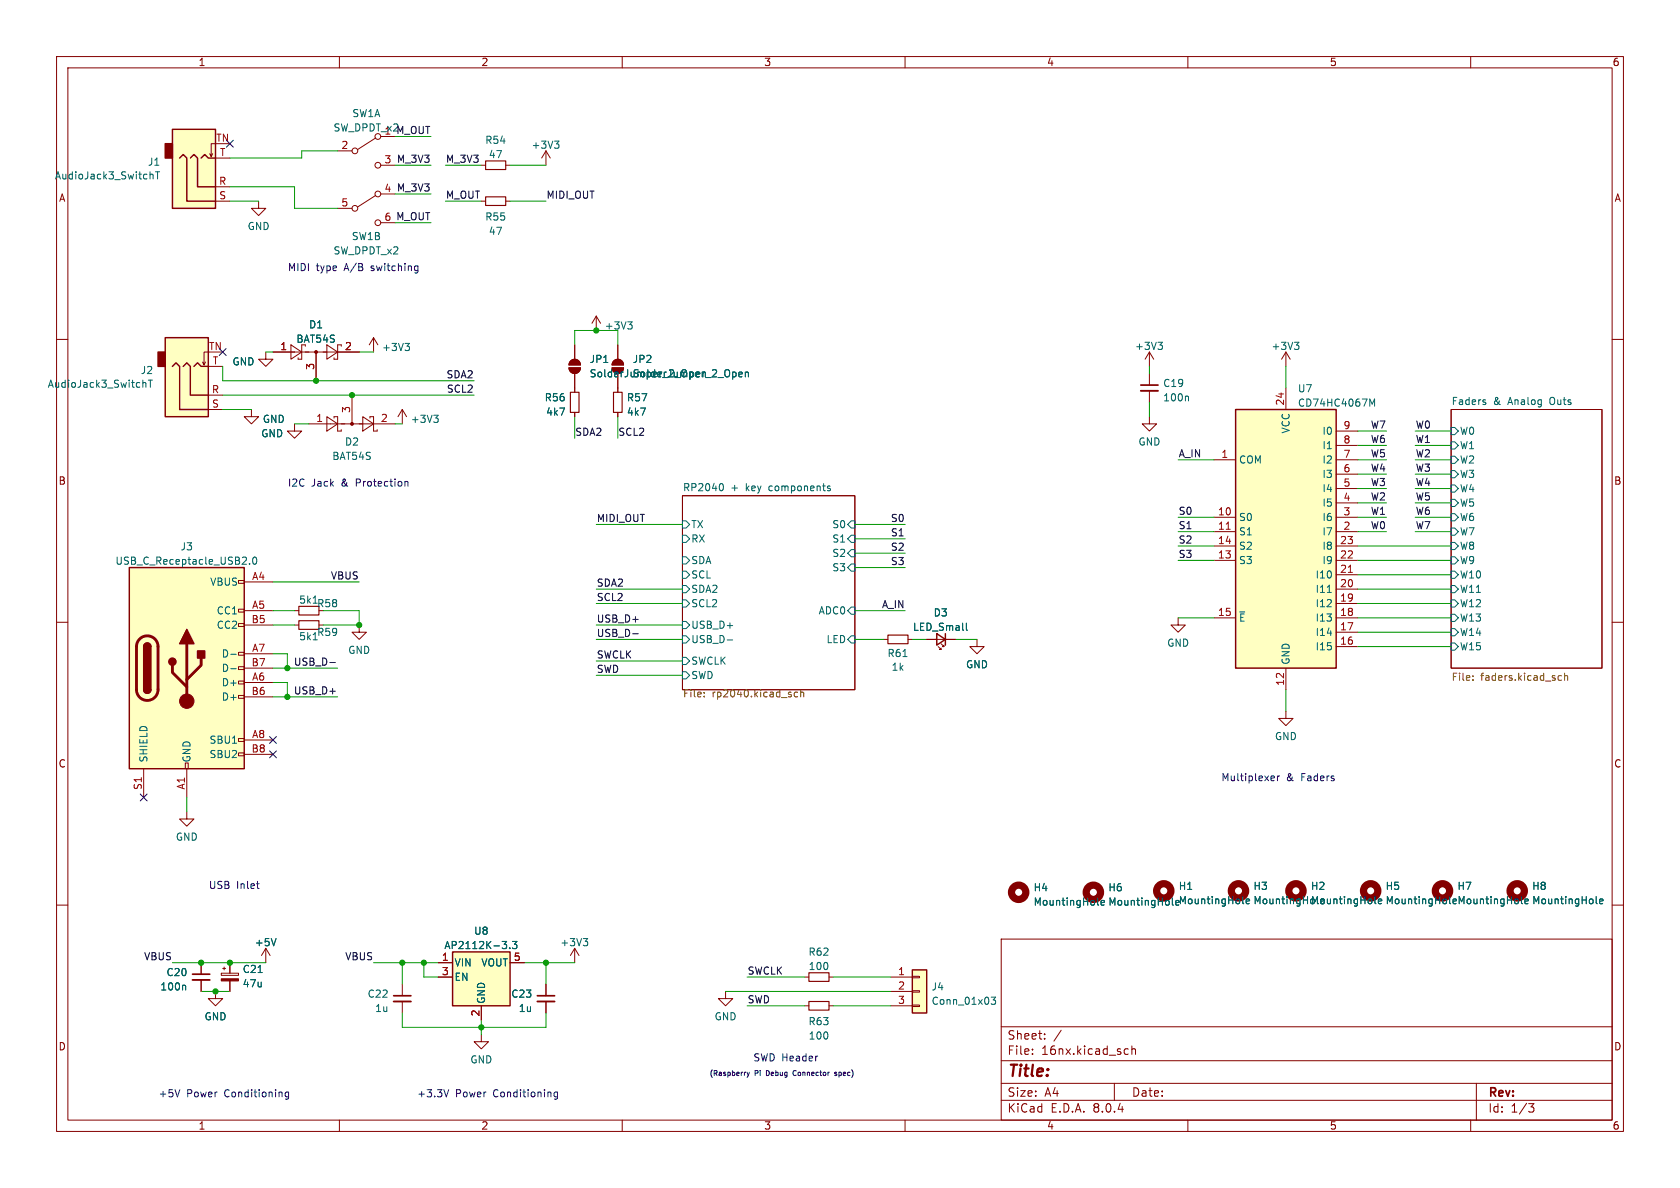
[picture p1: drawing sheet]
<svg xmlns="http://www.w3.org/2000/svg" width="297mm" height="210mm" viewBox="0 0 297 210" stroke-linecap="round" stroke-linejoin="round" font-family="sans-serif">
<g fill="none" stroke="#840000" stroke-width=".18">
<path d="M10 10h277v190h-277zM12 12h273v186h-273zM60 10v2M110 10v2M160 10v2M210 10v2M260 10v2M10 60h2M285 60h2M256.5 72.4h26.7v45.7h-26.7zM120.6 87.6h30.5v34.3h-30.5zM10 110h2"/>
<path d="M52.1 108h.7M285 110h2M10 160h2M285 160h2M101.6 167.6l-.8 1.3M101.6 167.6v2.6M101.6 167.6l.8 1.3M177 166h108v32h-108zM60 198v2M110 198v2M160 198v2M177 194.5h108"/>
<path d="M177 191.5h108M177 187.5h108M177 181.5h108M182.5 186.3v.1M182.5 185.5v.1M184.7 183.6v.1M184.7 182.8v.1M187.6 182.1l-1.3 2M197 191.5v3M199 185.4l.5 .1M199.5 186.3l-.5 .1M200.1 185.5l.2-.1 .4 .1v.9"/>
<path d="M200.1 184.9v1.5M210 198v2M260 198v2M261 191.5v6.5M270.2 195.1h1l-.5 .6 .4 .1 .1 .5-.3 .3h-.4"/>
</g>
<g fill="none" stroke="#006464" stroke-width=".18">
<path d="M256.5 75.6h.7l.6 .6-.6 .6h-.7zM256.5 78.1h.7l.6 .6-.6 .7h-.7zM262.5 71.1l.2 .2-.2 .2M262.5 70.7h.1M120.6 94.6h.7l.6 .7-.6 .6h-.7zM120.6 92.1h.7l.6 .6-.6 .6h-.7zM120.6 98.4h.7l.6 .7-.6 .6h-.7zM127.6 85.5a.79 .79 0 0 1 0 1.3M146.3 86.3l.5 .1v.2l-.2 .2-.3-.1M146.3 86h.5M150.5 92.1h.6v1.2h-.6l-.6-.6zM150.5 94.6h.6v1.3h-.6l-.6-.6z"/>
<path d="M150.5 97.2h.6v1.2h-.6l-.6-.6zM150.5 99.7h.6v1.3h-.6l-.6-.7zM256.5 93.3h.7l.6 .7-.6 .6h-.7zM256.5 90.8h.7l.6 .6-.6 .7h-.7zM256.5 83.2h.7l.6 .6-.6 .7h-.7zM256.5 80.6h.7l.6 .7-.6 .6h-.7zM256.5 85.7h.7l.6 .7-.6 .6h-.7zM256.5 88.3h.7l.6 .6-.6 .6h-.7zM256.5 95.9h.7l.6 .6-.6 .7h-.7zM256.5 98.4h.7l.6 .7-.6 .6h-.7zM55.4 106.6h.7M120.6 118.7h.7l.6 .7-.6 .6h-.7z"/>
<path d="M120.6 116.2h.7l.6 .6-.6 .7h-.7zM120.6 109.9h.7l.6 .6-.6 .6h-.7zM120.6 112.4h.7l.6 .6-.6 .7h-.7zM120.6 101h.7l.6 .6-.6 .6h-.7zM120.6 103.5h.7l.6 .6-.6 .7h-.7zM120.6 106h.7l.6 .7-.6 .6h-.7zM128.6 113.1h.9M150.5 107.3h.6v1.3h-.6l-.6-.6zM150.5 112.4h.6v1.3h-.6l-.6-.7zM256.5 111.1h.7l.6 .7-.6 .6h-.7zM256.5 113.7h.7l.6 .6-.6 .6h-.7zM256.5 103.5h.7l.6 .6-.6 .7h-.7z"/>
<path d="M256.5 101h.7l.6 .6-.6 .6h-.7zM256.5 108.6h.7l.6 .6-.6 .7h-.7zM256.5 106h.7l.6 .7-.6 .6h-.7zM103.1 165.9h.8l-.4 .5M103.7 166.4l.2 .2v.3l-.2 .3"/>
</g>
<path d="M260.4 119.5v.1M276.1 119.5l-.4-.1-.2 .1M276.6 119.5l.2-.1 .3 .1v.8M276.6 119v1.3M124.5 123.1v.1M124.5 122.4v.1M141 122.4l-.4-.1-.2 .3 .1 .5h.5M141.6 122.5l.1-.2 .3 .1 .1 .8M141.6 121.9v1.3M260.4 120.2v.1M275.5 120.2l.2 .1 .4-.1" fill="none" stroke="#725600" stroke-width=".18"/>
<path d="M52.8 107.2h3.6v1.5h-3.6z" fill="none" stroke="#840000" stroke-width=".2"/>
<path d="M22.9 100.3h20.3v35.6h-20.3z" fill="#ffffc2"/>
<g fill="none" stroke="#840000" stroke-width=".18">
<path d="M42.2 117.9h1v.5h-1zM42.2 115.3h1v.5h-1zM42.2 110.2h1v.5h-1zM42.2 107.7h1v.5h-1zM42.2 102.6h1v.5h-1zM43.2 102.9h5.1M43.2 108h5.1M43.2 115.6h5.1M43.2 110.5h5.1M43.2 118.1h5.1M25.4 135.9v5.1M32.8 134.9h.5v1h-.5z"/>
<path d="M33 135.9v5.1M42.2 133.1h1v.5h-1zM42.2 130.6h1v.5h-1zM42.2 122.9h1v.5h-1zM42.2 120.4h1v.5h-1zM43.2 120.7h5.1M43.2 130.8h5.1M43.2 123.2h5.1M43.2 133.4h5.1"/>
</g>
<path d="M22.9 100.3h20.3v35.6h-20.3zM25.4 114.3a.64 .64 0 0 1 .6-.6 .64 .64 0 0 1 .7 .6M25.4 121.9a.64 .64 0 0 0 .6 .7 .64 .64 0 0 0 .7-.7" fill="none" stroke="#840000" stroke-width=".25"/>
<path d="M24.7 113a1.9 1.9 0 0 1 2.1-.5 1.9 1.9 0 0 1 1.1 1.8v7.6a1.91 1.91 0 0 1-1.9 1.9 1.91 1.91 0 0 1-1.9-1.9v-7.7l.2-.7zM30.5 117.6v1.3l2.5 2.5M33 113.8v10.2M35.6 116.3v1.3l-2.6 2.5" fill="none" stroke="#840000" stroke-width=".51"/>
<g fill="#840000" stroke="#840000" stroke-width=".25">
<path d="M25.4 121.9h1.3a.64 .64 0 0 1-.7 .7 .64 .64 0 0 1-.6-.7z"/>
<path d="M25.4 114.3h1.3v7.6h-1.3z"/>
<path d="M25.6 113.9a.64 .64 0 0 1 .7-.2 .64 .64 0 0 1 .4 .6h-1.3z"/>
<path d="M33 111.3l1.3 2.5h-2.6z"/>
<path d="M34.9 115.1h1.3v1.2h-1.3z"/>
<circle cx="30.5" cy="117" r=".63"/>
</g>
<circle cx="33" cy="124" r="1.27" fill="#840000" stroke="#840000" stroke-width=".18"/>
<path d="M44.1 99.6v.1M44.8 98.6l.2-.1a.68 .68 0 0 1 .4 .6 .68 .68 0 0 1-.4 .6l-.2-.1-.1-.3zM40.8 115.7h1M40.8 118.2h1" fill="none" stroke="#006464" stroke-width=".18"/>
<path d="M80 168.3h10.2v9.5h-10.2z" fill="#ffffc2"/>
<path d="M165.6 112l1.5 1-1.5 1zM167.1 112v2M80 168.3h10.2v9.5h-10.2z" fill="none" stroke="#840000" stroke-width=".25"/>
<g fill="none" stroke="#840000" stroke-width=".18">
<path d="M163.8 113h5.1M165.9 114.3l.5 .5h-.3h.3v-.2M166.4 113.8l.5 .5h-.3h.3v-.3M172.7 113v1.3h1.3l-1.3 1.3-1.3-1.3h1.3M38.1 175.3v1.2h1.3l-1.3 1.3-1.3-1.3h1.3M71.1 174v2M71.1 177v2.1M77.5 170.2h2.5M77.5 172.7h2.5M85.1 177.8v2.5M90.2 170.2h2.5M96.5 174v2"/>
<path d="M96.5 177v2.1M128.3 175.3v1.2h1.2l-1.2 1.3-1.3-1.3h1.3M142.2 172.7h.8M142.2 177.8h.8M146.6 172.7h.7M146.6 177.8h.7M85.1 182.9v1.3h1.3l-1.3 1.2-1.3-1.2h1.3"/>
</g>
<path d="M170.8 110.2v1l.2 .2M88.8 166.4h.8l-.5 .5M89.5 167v.6M90.1 167.6v.1M90.6 166.4h.8l-.4 .5 .3 .1v.6l-.2 .1-.5-.1" fill="none" stroke="#006464" stroke-width=".18"/>
<path d="M69.6 177h3M95 177h3" fill="none" stroke="#840000" stroke-width=".33"/>
<path d="M69.6 176h3M95 176h3" fill="none" stroke="#840000" stroke-width=".3"/>
<path d="M143 172h3.6v1.5h-3.6zM143 177h3.6v1.6h-3.6z" fill="none" stroke="#840000" stroke-width=".2"/>
<path d="M161.3 171.5h2.5v7.6h-2.5z" fill="#ffffc2"/>
<g fill="none" stroke="#840000" stroke-width=".18">
<path d="M59.7 36.8h2.5M66.4 34.5l-3.2 2.1M67.3 39.4h2.5M85.1 35.6h.8M89.4 35.6h.8M66 59.7l-.7 1.3M66 59.7v2.5M66 59.7l.8 1.3M63.5 110.5v1.3h1.3l-1.3 1.2-1.3-1.2h1.3M156.2 113h.8M160.5 113h.8M208.3 109.2v1.3h1.2l-1.2 1.3-1.3-1.3h1.3"/>
<path d="M33 143.5v1.3h1.3l-1.3 1.3-1.3-1.3h1.3M35.6 170.2v2M35.6 173.2v2.1M39.1 172h3.1v.4h-3.1zM39.4 171.2h.5M39.6 170.9v.6M40.6 170.2v1.8M40.6 173.4v1.9M47 167.6l-.8 1.3M47 167.6v2.6M47 167.6l.8 1.3M157.5 172.7h3.8"/>
<path d="M157.5 175.3h3.8M157.5 177.8h3.8M161.3 177.7h1.3v.2h-1.3zM161.3 175.1h1.3v.3h-1.3zM161.3 172.6h1.3v.2h-1.3z"/>
<circle cx="62.7" cy="36.8" r=".51"/>
<circle cx="66.8" cy="39.4" r=".51"/>
<circle cx="66.8" cy="34.3" r=".51"/>
</g>
<path d="M161.3 171.5h2.5v7.6h-2.5z" fill="none" stroke="#840000" stroke-width=".25"/>
<g fill="none" stroke="#006464" stroke-width=".18">
<path d="M71.6 60.7h.8l-.4 .5M72.1 61.2l.3 .2v.3l-.3 .3M159.6 116.1h.8M194 159.8l.2 .2M194.7 159.6l.6-.1-.1-.3h-.4l-.1 .2v.6h.5M207.3 159.8l.1 .2M219.7 159.6l.2 .2M220.3 159.3l.6-.1-.1-.2-.3-.1-.2 .2 .1 .6h.4M243.1 159.6l.1 .2M243.7 159.3l.6-.1-.1-.2-.3-.1-.2 .2v.6h.5M256.3 159.6l.2 .2M257.3 158.9h-.2l-.2 .2v.6l.4 .1"/>
<path d="M257.5 159.2l-.6 .1M269 159.6l.2 .2M269.6 159.3l.6-.1-.1-.2-.3-.1-.2 .2v.6h.5M282.2 159.6l.2 .2M282.8 159.3l.6-.1-.1-.2-.3-.1-.2 .2v.6h.5M32.6 174.2l.2 .1v.7M45.6 171.9h.8M48.8 165.9l-.4 1.3M175.2 176.3h.8l-.4 .5 .4 .1v.5l-.2 .1-.6-.1"/>
</g>
<path d="M85.9 34.8h3.5v1.5h-3.5zM157 112.3h3.5v1.5h-3.5z" fill="none" stroke="#840000" stroke-width=".2"/>
<g fill="none" stroke="#840000" stroke-width="1.3">
<circle cx="180.1" cy="157.7" r="1.27"/>
<circle cx="193.3" cy="157.7" r="1.27"/>
<circle cx="205.7" cy="157.5" r="1.27"/>
<circle cx="218.9" cy="157.5" r="1.27"/>
<circle cx="229.1" cy="157.5" r="1.27"/>
<circle cx="242.3" cy="157.5" r="1.27"/>
<circle cx="255" cy="157.5" r="1.27"/>
<circle cx="268.2" cy="157.5" r="1.27"/>
</g>
<path d="M34 173.2h3.1" fill="none" stroke="#840000" stroke-width=".33"/>
<path d="M34 172.2h3.1" fill="none" stroke="#840000" stroke-width=".3"/>
<path d="M39.1 173h3.1v.4h-3.1z" fill="#840000" stroke="#840000" stroke-width=".18"/>
<path d="M218.4 72.4h17.8v45.7h-17.8z" fill="#ffffc2"/>
<path d="M218.4 72.4h17.8v45.7h-17.8z" fill="none" stroke="#840000" stroke-width=".25"/>
<g fill="none" stroke="#840000" stroke-width=".18">
<path d="M105.4 55.9l-.8 1.3M105.4 55.9v2.5M105.4 55.9l.8 1.3M44.4 72.4v1.3h1.3l-1.3 1.2-1.2-1.2h1.2M52.1 74.9v1.3h1.2l-1.2 1.3-1.3-1.3h1.3M54.6 74.9h15.2M57.8 73.7l1.9 1.2-1.9 1.3zM59.1 73.9v-.2h.6v2.5h.6v-.3M62.2 69.9v5M64.1 73.7l1.9 1.2-1.9 1.3zM65.4 73.9v-.2h.6v2.5h.7v-.3M71.1 72.4l-.7 1.3"/>
<path d="M71.1 72.4v2.5M71.1 72.4l.8 1.3M100.6 65h2a1.02 1.02 0 0 1-1 1 1.02 1.02 0 0 1-1-1zM100.9 63.8a1.02 1.02 0 0 1 1.1-.2 1.02 1.02 0 0 1 .6 .9h-2zM101.6 61v2.5M101.6 66v3.3M101.6 72.9v.8M108.2 65h2a1.02 1.02 0 0 1-1 1 1.02 1.02 0 0 1-1-1zM108.5 63.8a1.02 1.02 0 0 1 1.1-.2 1.02 1.02 0 0 1 .6 .9h-2zM109.2 61v2.5M109.2 66v3.3M109.2 72.9v.8"/>
<path d="M203.2 73.7v1.2h1.3l-1.3 1.3-1.3-1.3h1.3M203.2 62.2v2.6M203.2 66v2.1M203.2 69.1v2M203.2 62.2l-.8 1.3M203.2 62.2l.8 1.3M227.3 62.2v2.6M227.3 68.6v3.8M227.3 62.2l-.7 1.3M227.3 62.2l.8 1.3M236.2 78.7h3.8M236.2 76.2h3.8"/>
<path d="M214.6 81.3h3.8M214.6 91.4h3.8M214.6 94h3.8M214.6 99.1h3.8M214.6 96.5h3.8M236.2 81.3h3.8M236.2 91.4h3.8M236.2 94h3.8M236.2 99.1h3.8M236.2 96.5h3.8M236.2 88.9h3.8M236.2 86.4h3.8"/>
<path d="M236.2 83.8h3.8M52.1 110.5h.7M56.4 110.5h.7M214.6 109.2h3.8M227.3 118.1v3.8M236.2 109.2h3.8M236.2 114.3h3.8M236.2 111.8h3.8M236.2 106.7h3.8M236.2 104.1h3.8M236.2 101.6h3.8M227.3 125.7v1.3h1.3l-1.3 1.3-1.2-1.3h1.2"/>
</g>
<path d="M216.8 93.6h.7M238.4 101.2h.7" fill="none" stroke="#a90000" stroke-width=".18"/>
<g fill="none" stroke="#006464" stroke-width=".18">
<path d="M111 56.9h.8l-.5 .5M111.5 57.4l.3 .2v.3l-.3 .3M76.7 73.4h.8l-.5 .5M77.2 73.9l.3 .2v.3l-.3 .3M105.2 65.4l-.5-.1-.1 .2v.3l.5 .3 .1 .3-.2 .2h-.5M105.8 65.8h.3l.3 .2v.4l-.3 .2h-.3l-.1-.2zM106.9 65.3v1.1l.2 .2M108.1 65.8h-.3l-.3 .2 .1 .6h.5M108.1 65.3v1.3M108.7 66.2l.6-.1-.1-.3h-.4l-.1 .2v.6h.5M109.8 65.8v.8M110.2 65.8l-.4 .2"/>
<path d="M111 65.3v1a.41 .41 0 0 1-.5 .3M130.6 66.2l.6-.1v-.3h-.4l-.2 .2 .1 .6h.5M131.8 65.9l.1-.1h.4v.8M131.8 65.8v.8M204.7 60.5h.8l-.4 .5M205.3 61l.2 .2v.3l-.2 .3M209.9 70l.2 .2v.7M228.8 60.5h.8l-.4 .5M229.4 61l.2 .2v.3l-.2 .3M242.2 70.5l.4 .9 .4-.9v1.3M55.4 113.1h.7M219.2 108.2h.9"/>
<path d="M234.6 104.7h.8"/>
</g>
<path d="M100.8 69.3h1.6v3.6h-1.6zM108.5 69.3h1.5v3.6h-1.5zM52.8 109.7h3.6v1.6h-3.6z" fill="none" stroke="#840000" stroke-width=".2"/>
<path d="M201.7 69.1h3" fill="none" stroke="#840000" stroke-width=".33"/>
<path d="M201.7 68.1h3" fill="none" stroke="#840000" stroke-width=".3"/>
<g fill="#840000" stroke="#840000" stroke-width=".18">
<path d="M108.2 65h2a1.02 1.02 0 0 1-1 1 1.02 1.02 0 0 1-1-1z"/>
<path d="M108.5 63.8a1.02 1.02 0 0 1 1.1-.2 1.02 1.02 0 0 1 .6 .9h-2z"/>
<path d="M100.6 65h2a1.02 1.02 0 0 1-1 1 1.02 1.02 0 0 1-1-1z"/>
<path d="M100.9 63.8a1.02 1.02 0 0 1 1.1-.2 1.02 1.02 0 0 1 .6 .9h-2z"/>
<circle cx="62.2" cy="74.9" r=".25"/>
</g>
<path d="M29.2 59.7h7.6v14h-7.6z" fill="#ffffc2"/>
<path d="M27.9 62.2h1.3v2.6h-1.3z" fill="#840000" stroke="#840000" stroke-width=".25"/>
<path d="M36.3 64l-.2 .5M36.8 62.2h-.7v2.3l-.3-.5M36.8 69.9h2.6M36.8 72.4h2.6M36.8 64.8h2.6" fill="none" stroke="#840000" stroke-width=".18"/>
<path d="M29.2 59.7h7.6v14h-7.6zM30.5 64.8l.6-.7 .6 .7v7.6h5.1M32.4 64.8l.6-.7 .7 .7v5.1h3.1M34.3 64.8l.6-.7 .7 .7h1.2" fill="none" stroke="#840000" stroke-width=".25"/>
<path d="M25.3 67.7h.4l.1 .8M26.2 67.2h.7M26.6 67.2v1.3" fill="none" stroke="#006464" stroke-width=".18"/>
<path d="M30.5 22.9h7.6v13.9h-7.6z" fill="#ffffc2"/>
<path d="M29.2 25.4h1.3v2.5h-1.3z" fill="#840000" stroke="#840000" stroke-width=".25"/>
<g fill="none" stroke="#840000" stroke-width=".18">
<path d="M37.6 27.2l-.3 .5M38.1 25.4h-.8v2.3l-.2-.5M38.1 33h2.5M38.1 35.6h2.5M38.1 27.9h2.5M45.7 35.6v1.2h1.3l-1.3 1.3-1.3-1.3h1.3M59.7 26.7h2.5M66.4 24.4l-3.2 2M67.3 29.2h2.5M85.1 29.2h.8M89.4 29.2h.8M96.5 26.7l-.7 1.2"/>
<path d="M96.5 26.7v2.5M96.5 26.7l.8 1.2M47 62.2v1.3h1.3l-1.3 1.3-1.3-1.3h1.3M48.3 62.2h15.2M51.4 61l1.9 1.2-1.9 1.3zM53.3 61v2.5h-.6v-.3M55.9 62.2v5.1M57.8 61l1.9 1.2-1.9 1.3zM60.3 61h-.6v2.5h-.6v-.3M101.6 61v2.5M101.6 66v3.3M101.6 72.9v.8"/>
<path d="M109.2 61v2.5M109.2 66v3.3M109.2 72.9v.8M163.8 113h1.8M167.1 113h1.8M35.6 170.2v2M35.6 173.2v2.1M40.6 170.2v1.8M40.6 173.4v1.9M77.5 170.2h2.5M77.5 172.7h2.5M85.1 177.8v2.5"/>
<path d="M90.2 170.2h2.5M96.5 174v2M96.5 177v2.1"/>
<circle cx="62.7" cy="26.7" r=".51"/>
<circle cx="66.8" cy="29.2" r=".51"/>
<circle cx="66.8" cy="24.1" r=".51"/>
</g>
<path d="M30.5 22.9h7.6v13.9h-7.6zM31.7 27.9l.7-.6 .6 .6v7.7h5.1M33.7 27.9l.6-.6 .6 .6v5.1h3.2M35.6 27.9l.6-.6 .6 .6h1.3" fill="none" stroke="#840000" stroke-width=".25"/>
<g fill="none" stroke="#006464" stroke-width=".18">
<path d="M26.6 30.9h.4l.1 .7M27.5 30.4h.7M27.9 30.4v1.2M98 24.9h.8l-.4 .5M98.6 25.4l.2 .3v.3l-.2 .2M105.2 65.4l-.5-.1-.1 .2v.3l.5 .3 .1 .3-.2 .2h-.5M105.8 65.8h.3l.3 .2v.4l-.3 .2h-.3l-.1-.2zM106.9 65.3v1.1l.2 .2M108.1 65.8h-.3l-.3 .2 .1 .6h.5M108.1 65.3v1.3M108.7 66.2l.6-.1-.1-.3h-.4l-.1 .2v.6h.5M109.8 65.8v.8"/>
<path d="M110.2 65.8l-.4 .2M111 65.3v1a.41 .41 0 0 1-.5 .3M130.6 66.2l.6-.1v-.3h-.4l-.2 .2 .1 .6h.5M131.8 65.9l.1-.1h.4v.8M131.8 65.8v.8M170.8 110.2v1l.2 .2M194 159.8l.2 .2M194.7 159.6l.6-.1-.1-.3h-.4l-.1 .2v.6h.5M207.3 159.8l.1 .2M219.7 159.6l.2 .2M220.3 159.3l.6-.1-.1-.2-.3-.1-.2 .2 .1 .6h.4M243.1 159.6l.1 .2"/>
<path d="M243.7 159.3l.6-.1-.1-.2-.3-.1-.2 .2v.6h.5M256.3 159.6l.2 .2M257.3 158.9h-.2l-.2 .2v.6l.4 .1M257.5 159.2l-.6 .1M269 159.6l.2 .2M269.6 159.3l.6-.1-.1-.2-.3-.1-.2 .2v.6h.5M282.2 159.6l.2 .2M282.8 159.3l.6-.1-.1-.2-.3-.1-.2 .2v.6h.5M32.6 174.2l.2 .1v.7M45.6 171.9h.8M48.8 165.9l-.4 1.3M88.8 166.4h.8l-.5 .5"/>
<path d="M89.5 167v.6M90.1 167.6v.1M90.6 166.4h.8l-.4 .5 .3 .1v.6l-.2 .1-.5-.1"/>
</g>
<path d="M85.9 28.4h3.5v1.6h-3.5z" fill="none" stroke="#840000" stroke-width=".2"/>
<circle cx="55.9" cy="62.2" r=".25" fill="#840000" stroke="#840000" stroke-width=".18"/>
<path d="M58.3 117.1h1M111.9 112h.9" fill="none" stroke="#0f0f0f" stroke-width=".18"/>
<g fill="none" stroke="#0000c2" stroke-width=".18">
<path d="M73.5 47l.4 .1M73.9 47v1l-.3 .3M73.9 47.8h-.4M71.6 85.2h.5v.7M224.9 137.2h.3l.1 .3-.6 .1M225.2 138h-.3M225.8 137.2v.8M226.2 137.2l-.4 .2M45.3 156.2h.5M45.7 157.1h.1M31.8 192.6l-.4 1.3M51 193v1.1l-.2 .2h-.3"/>
<path d="M51 193.1l-.3-.1-.3 .3 .1 .5h.5M79.3 192.6l-.4 1.3M98.6 193v1.1l-.3 .2h-.3M98.6 193.1l-.4-.1-.2 .3 .1 .5h.5M131.8 189.5h.1M132.1 189.5l.2 .6M132.3 190.1l-.2 .3M132.5 189.5l-.2 .6M140.4 189.3l-.2 .3 .2 .5M147.9 189.6l-.2-.1-.1 .2 .3 .3M147.9 190l-.1 .1h-.2"/>
</g>
<g fill="none" stroke="#009600" stroke-width=".18">
<path d="M40.6 35.6h5.1M40.6 33h11.5v3.8h7.6M59.7 26.7h-6.4v1.2h-12.7M69.8 34.3h6.4M69.8 29.2h6.4M69.8 24.1h6.4M69.8 39.4h6.4M78.7 35.6h6.4M78.7 29.2h6.4M90.2 35.6h6.3M90.2 29.2h6.3M39.4 64.8v2.5h44.4"/>
<path d="M39.4 69.9h44.4M39.4 72.4h5M47 62.2h1.3M52.1 74.9h2.5M63.5 62.2h2.5M69.8 74.9h1.3M101.6 61v-2.6h7.6v2.6M101.6 73.7v3.8M109.2 73.7v3.8M203.2 64.8v1.2M203.2 71.1v2.6M227.3 64.8v3.8"/>
<path d="M240 76.2h5.1M240 78.7h5.1M250.2 76.2h6.3M250.2 78.7h6.3M105.4 92.7h15.2M151.1 92.7h8.9M151.1 95.3h8.9M151.1 97.8h8.9M208.3 94h6.3M208.3 81.3h6.3M208.3 91.4h6.3M208.3 96.5h6.3"/>
<path d="M208.3 99.1h6.3M240 86.4h5.1M240 94h5.1M240 81.3h5.1M240 91.4h5.1M240 88.9h5.1M240 96.5h16.5M240 99.1h16.5M240 83.8h5.1M250.2 86.4h6.3M250.2 94h6.3M250.2 81.3h6.3"/>
<path d="M250.2 91.4h6.3M250.2 88.9h6.3M250.2 83.8h6.3M48.3 115.6h2.5v2.5M48.3 118.1h11.4M48.3 108h3.8M48.3 110.5h3.8M48.3 102.9h15.2M57.1 108h6.4v2.5h-6.4M105.4 106.7h15.2M105.4 104.1h15.2M105.4 119.4h15.2"/>
<path d="M105.4 113h15.2M105.4 110.5h15.2M105.4 116.8h15.2M151.1 100.3h8.9M151.1 113h5.1M151.1 108h8.9M161.3 113h2.5M168.9 113h3.8M208.3 109.2h6.3M240 106.7h16.5M240 104.1h16.5M240 101.6h16.5"/>
<path d="M240 114.3h16.5M240 111.8h16.5M240 109.2h16.5M48.3 120.7h2.5v2.5M48.3 123.2h11.4M227.3 121.9v3.8M33 141v2.5M30.5 170.2h16.5M35.6 175.3h5M66 170.2h11.5M71.1 179.1v2.5h25.4v-2.5M71.1 170.2v3.8"/>
<path d="M74.9 170.2v2.5h2.6M92.7 170.2h8.9M96.5 170.2v3.8M128.3 175.3h29.2M132.1 177.8h10.1M132.1 172.7h10.1M147.3 177.8h10.2M147.3 172.7h10.2M85.1 180.3v2.6"/>
</g>
<path d="M40 24.8l1.2 1.2M41.2 24.8l-1.2 1.2M38.8 61.6l1.2 1.2M40 61.6l-1.2 1.2M47.7 132.7l1.2 1.3M47.7 130.2l1.2 1.2M48.9 132.7l-1.2 1.3M48.9 130.2l-1.2 1.2M24.8 140.4l1.2 1.2M26 140.4l-1.2 1.2" fill="none" stroke="#000084" stroke-width=".18"/>
<g fill="#009600" stroke="#009600" stroke-width=".18">
<circle cx="50.8" cy="123.2" r=".46"/>
<circle cx="38.1" cy="175.3" r=".46"/>
<circle cx="50.8" cy="118.1" r=".46"/>
<circle cx="35.6" cy="170.2" r=".46"/>
<circle cx="40.6" cy="170.2" r=".46"/>
<circle cx="105.4" cy="58.4" r=".46"/>
<circle cx="55.9" cy="67.3" r=".46"/>
<circle cx="62.2" cy="69.9" r=".46"/>
<circle cx="85.1" cy="181.6" r=".46"/>
<circle cx="71.1" cy="170.2" r=".46"/>
<circle cx="74.9" cy="170.2" r=".46"/>
<circle cx="96.5" cy="170.2" r=".46"/>
<circle cx="63.5" cy="110.5" r=".46"/>
</g>
<text font-size="2.8" fill="#840000" x="178" y="190.9">Title:</text>
<g font-size="2.1" fill="#840000">
<text x="178" y="184">Sheet:</text>
<text x="178" y="186.7">File:</text>
<text x="184.1" y="186.7">16nx.kicad_sch</text>
<text x="178" y="196.9">KiCad</text>
<text x="178" y="194.1">Size:</text>
<text x="184.7" y="194.1">A4</text>
<text x="185.7" y="196.9">E.D.A.</text>
<text x="193.3" y="196.9">8.0.4</text>
<text x="200" y="194.1">Date:</text>
<text x="263" y="194.3">Rev:</text>
<text x="263" y="196.9">Id:</text>
<text x="267.1" y="196.9">1/3</text>
</g>
<g font-size="1.8" fill="#840000">
<text x="35" y="11.9">1</text>
<text x="85" y="11.9">2</text>
<text x="135" y="11.9">3</text>
<text x="185" y="11.9">4</text>
<text x="235" y="11.9">5</text>
<text x="285" y="11.9">6</text>
<text x="10.3" y="35.9">A</text>
<text x="285.3" y="35.9">A</text>
<text x="10.3" y="85.9">B</text>
<text x="285.3" y="85.9">B</text>
<text x="10.3" y="135.9">C</text>
<text x="285.3" y="135.9">C</text>
<text x="10.3" y="185.9">D</text>
<text x="285.3" y="185.9">D</text>
<text x="35" y="199.9">1</text>
<text x="85" y="199.9">2</text>
<text x="135" y="199.9">3</text>
<text x="185" y="199.9">4</text>
<text x="235" y="199.9">5</text>
<text x="285" y="199.9">6</text>
</g>
<g font-size="1.8" fill="#0f0f0f">
<text x="58.9" y="23.4">SW_DPDT_x2M_OUT</text>
<text x="67.9" y="29">3 M_3V3</text>
<text x="78.7" y="28.9">M_3V3</text>
<text x="67.9" y="34">4 M_3V3</text>
<text x="78.7" y="35.2">M_OUT</text>
<text x="96.5" y="35.2">MIDI_OUT</text>
<text x="67.9" y="39.1">6 M_OUT</text>
<text x="78.8" y="67">SDA2</text>
<text x="78.9" y="69.5">SCL2</text>
<text x="101.6" y="77.1">SDA2</text>
<text x="109.2" y="77.1">SCL2</text>
<text x="242.2" y="75.9">W7</text>
<text x="250.2" y="75.9">W0</text>
<text x="208.3" y="80.9">A_IN</text>
<text x="242.2" y="78.4">W6</text>
<text x="242.2" y="83.5">W4</text>
<text x="242.2" y="80.9">W5</text>
<text x="250.2" y="83.5">W3</text>
<text x="250.2" y="78.4">W1</text>
<text x="250.2" y="80.9">W2</text>
<text x="242.2" y="88.6">W2</text>
<text x="242.2" y="86">W3</text>
<text x="250.2" y="86">W4</text>
<text x="250.2" y="88.6">W5</text>
<text x="105.4" y="92.4">MIDI_OUT</text>
<text x="157.4" y="94.9">S1</text>
<text x="157.4" y="92.4">S0</text>
<text x="208.3" y="91.1">S0</text>
<text x="208.3" y="93.6">S1</text>
<text x="242.2" y="93.6">W0</text>
<text x="242.2" y="91.1">W1</text>
<text x="250.2" y="91.1">W6</text>
<text x="250.2" y="93.6">W7</text>
<text x="157.4" y="97.4">S2</text>
<text x="157.4" y="100">S3</text>
<text x="208.3" y="98.7">S3</text>
<text x="208.3" y="96.2">S2</text>
<text x="58.4" y="102.5">VBUS</text>
<text x="105.4" y="106.3">SCL2</text>
<text x="105.4" y="103.8">SDA2</text>
<text x="155.8" y="107.6">A_IN</text>
<text x="105.4" y="110.1">USB_D+</text>
<text x="105.4" y="112.7">USB_D-</text>
<text x="51.9" y="117.8">USB_D-</text>
<text x="105.4" y="116.5">SWCLK</text>
<text x="105.4" y="119">SWD</text>
<text x="51.9" y="122.8">USB_D+</text>
<text x="25.4" y="169.8">VBUS</text>
<text x="60.9" y="169.8">VBUS</text>
<text x="132.1" y="172.4">SWCLK</text>
<text x="132.1" y="177.5">SWD</text>
</g>
<g font-size="1.8" fill="#006464">
<text x="62.2" y="20.9">SW1A</text>
<text x="26.1" y="29.5">J1</text>
<text x="85.7" y="25.6">R54</text>
<text x="86.3" y="28.2">47</text>
<text x="93.9" y="26.5">+3V3</text>
<text x="9.6" y="31.9">AudioJack3_SwitchT</text>
<text x="43.7" y="40.9">GND</text>
<text x="85.7" y="39.2">R55</text>
<text x="86.3" y="41.7">47</text>
<text x="58.9" y="45.2">SW_DPDT_x2</text>
<text x="62.1" y="42.6">SW1B</text>
<text x="54.5" y="58.3">D1</text>
<text x="106.8" y="58.4">+3V3</text>
<text x="41" y="64.8">GND</text>
<text x="52.3" y="60.8">BAT54S</text>
<text x="67.4" y="62.3">+3V3</text>
<text x="104.1" y="64.4">JP1</text>
<text x="111.8" y="64.4">JP2</text>
<text x="200.6" y="62.1">+3V3</text>
<text x="224.7" y="62.1">+3V3</text>
<text x="8.3" y="68.8">AudioJack3_SwitchT</text>
<text x="24.8" y="66.3">J2</text>
<text x="96.2" y="71.1">R56</text>
<text x="110.7" y="71.1">R57</text>
<text x="111.8" y="66.9">SolderJumper_2_Open</text>
<text x="205.5" y="71.2">100n</text>
<text x="205.5" y="68.6">C19</text>
<text x="229.4" y="69.6">U7</text>
<text x="256.5" y="71.7">Faders</text>
<text x="264" y="71.7">&amp;</text>
<text x="266.7" y="71.7">Analog</text>
<text x="274.3" y="71.7">Outs</text>
<text x="46.1" y="77.5">GND</text>
<text x="46.4" y="75">GND</text>
<text x="72.5" y="75">+3V3</text>
<text x="96.4" y="73.7">4k7</text>
<text x="110.7" y="73.7">4k7</text>
<text x="228.2" y="76.7" transform="rotate(-90 228.2 76.7)">VCC</text>
<text x="229.4" y="72.1">CD74HC4067M</text>
<text x="233.7" y="77.1">I0</text>
<text x="258" y="77.1">W0</text>
<text x="58.7" y="81.5">BAT54S</text>
<text x="60.9" y="79">D2</text>
<text x="201.2" y="79">GND</text>
<text x="218.9" y="82.1">COM</text>
<text x="233.7" y="82.1">I2</text>
<text x="233.7" y="79.6">I1</text>
<text x="258" y="82.1">W2</text>
<text x="258" y="79.6">W1</text>
<text x="120.6" y="86.9">RP2040</text>
<text x="129.2" y="86.9">+</text>
<text x="131.9" y="86.9">key</text>
<text x="136.2" y="86.9">components</text>
<text x="233.7" y="89.8">I5</text>
<text x="233.7" y="87.2">I4</text>
<text x="233.7" y="84.7">I3</text>
<text x="258" y="84.7">W3</text>
<text x="258" y="87.2">W4</text>
<text x="258" y="89.8">W5</text>
<text x="122.1" y="93.6">TX</text>
<text x="147" y="93.6">S0</text>
<text x="218.9" y="92.3">S0</text>
<text x="218.9" y="94.8">S1</text>
<text x="233.7" y="94.8">I7</text>
<text x="233.7" y="92.3">I6</text>
<text x="258" y="94.8">W7</text>
<text x="258" y="92.3">W6</text>
<text x="20.3" y="100">USB_C_Receptacle_USB2.0</text>
<text x="31.8" y="97.5">J3</text>
<text x="122.1" y="96.1">RX</text>
<text x="122.1" y="99.9">SDA</text>
<text x="147" y="96.1">S1</text>
<text x="147" y="98.7">S2</text>
<text x="147" y="101.2">S3</text>
<text x="218.9" y="99.9">S3</text>
<text x="218.9" y="97.4">S2</text>
<text x="233.7" y="99.9">I9</text>
<text x="233.7" y="97.4">I8</text>
<text x="258" y="97.4">W8</text>
<text x="258" y="99.9">W9</text>
<text x="37.1" y="103.7">VBUS</text>
<text x="52.8" y="106.9">5k1</text>
<text x="56" y="107.5">R58</text>
<text x="122.1" y="102.5">SCL</text>
<text x="122.1" y="105">SDA2</text>
<text x="122.1" y="107.5">SCL2</text>
<text x="232.5" y="107.5">I12</text>
<text x="232.5" y="105">I11</text>
<text x="232.5" y="102.5">I10</text>
<text x="258" y="105">W11</text>
<text x="258" y="102.5">W10</text>
<text x="258" y="107.5">W12</text>
<text x="38.2" y="108.8">CC1</text>
<text x="38.2" y="111.4">CC2</text>
<text x="52.8" y="113.4">5k1</text>
<text x="56" y="112.6">R59</text>
<text x="122.1" y="111.4">USB_D+</text>
<text x="122.1" y="113.9">USB_D-</text>
<text x="144.6" y="108.8">ADC0</text>
<text x="146" y="113.9">LED</text>
<text x="161.3" y="111.7">LED_Small</text>
<text x="165" y="109.2">D3</text>
<text x="218.9" y="110.1">~{E}</text>
<text x="232.5" y="112.6">I14</text>
<text x="232.5" y="110.1">I13</text>
<text x="258" y="112.6">W14</text>
<text x="258" y="110.1">W13</text>
<text x="39.1" y="116.4">D-</text>
<text x="39.1" y="119">D-</text>
<text x="61.5" y="115.8">GND</text>
<text x="122.1" y="117.7">SWCLK</text>
<text x="156.8" y="116.4">R61</text>
<text x="157.5" y="118.8">1k</text>
<text x="170.7" y="118.3">GND</text>
<text x="206.2" y="114.5">GND</text>
<text x="228.2" y="117.6" transform="rotate(-90 228.2 117.6)">GND</text>
<text x="232.5" y="115.2">I15</text>
<text x="258" y="115.2">W15</text>
<text x="39.1" y="121.5">D+</text>
<text x="39.1" y="124.1">D+</text>
<text x="122.1" y="120.2">SWD</text>
<text x="36.9" y="131.7">SBU1</text>
<text x="225.3" y="131">GND</text>
<text x="26.3" y="134.9" transform="rotate(-90 26.3 134.9)">SHIELD</text>
<text x="33.9" y="134.9" transform="rotate(-90 33.9 134.9)">GND</text>
<text x="36.9" y="134.2">SBU2</text>
<text x="31" y="148.8">GND</text>
<text x="182.6" y="157.8">H4</text>
<text x="182.6" y="160.3">MountingHole</text>
<text x="195.8" y="157.8">H6</text>
<text x="195.8" y="160.3">MountingHole</text>
<text x="208.3" y="157.5">H1</text>
<text x="208.3" y="160">MountingHole</text>
<text x="221.5" y="157.5">H3</text>
<text x="221.5" y="160">MountingHoleMountingHole</text>
<text x="231.7" y="157.5">H2</text>
<text x="244.9" y="157.5">H5</text>
<text x="244.9" y="160">MountingHole</text>
<text x="257.6" y="157.5">H7</text>
<text x="257.6" y="160">MountingHole</text>
<text x="270.8" y="157.5">H8</text>
<text x="270.8" y="160">MountingHole</text>
<text x="45" y="167.5">+5V</text>
<text x="78.5" y="168">AP2112K-3.3</text>
<text x="83.7" y="165.4">U8</text>
<text x="99" y="167.5">+3V3</text>
<text x="29.3" y="172.8">C20</text>
<text x="42.8" y="172.2">C21</text>
<text x="80.3" y="171">VIN</text>
<text x="80.3" y="173.6">EN</text>
<text x="85" y="171">VOUT</text>
<text x="142.8" y="169.1">R62</text>
<text x="142.9" y="171.7">100</text>
<text x="28.2" y="175.3">100n</text>
<text x="42.8" y="174.7">47u</text>
<text x="64.9" y="176.6">C22</text>
<text x="66.2" y="179.1">1u</text>
<text x="86" y="177.5" transform="rotate(-90 86 177.5)">GND</text>
<text x="90.3" y="176.6">C23</text>
<text x="91.6" y="179.1">1u</text>
<text x="164.6" y="175.3">J4</text>
<text x="164.6" y="177.8">Conn_01x03</text>
<text x="36.1" y="180.6">GND</text>
<text x="126.2" y="180.6">GND</text>
<text x="142.8" y="181.4">R63</text>
<text x="142.9" y="184">100</text>
<text x="83.1" y="188.2">GND</text>
</g>
<g font-size="1.8" fill="#a90000">
<text x="67.9" y="23.9">1</text>
<text x="38.1" y="25.1">TN</text>
<text x="38.8" y="27.7">T</text>
<text x="60.3" y="26.4">2</text>
<text x="38.6" y="32.8">R</text>
<text x="38.7" y="35.3">S</text>
<text x="60.3" y="36.6">5</text>
<text x="36.8" y="62">TN</text>
<text x="37.5" y="64.5">T</text>
<text x="49.5" y="62">1</text>
<text x="55.6" y="65.5" transform="rotate(-90 55.6 65.5)">3</text>
<text x="60.9" y="62">2</text>
<text x="37.4" y="69.6">R</text>
<text x="227.1" y="71.8" transform="rotate(-90 227.1 71.8)">24</text>
<text x="37.4" y="72.1">S</text>
<text x="55.8" y="74.7">1</text>
<text x="62" y="73.1" transform="rotate(-90 62 73.1)">3</text>
<text x="67.2" y="74.7">2</text>
<text x="237.4" y="75.9">9</text>
<text x="215.8" y="81">1</text>
<text x="237.4" y="83.6">6</text>
<text x="237.4" y="81">7</text>
<text x="237.4" y="78.5">8</text>
<text x="237.4" y="88.6">4</text>
<text x="237.4" y="86.1">5</text>
<text x="215.2" y="91.2">10</text>
<text x="215.2" y="93.7">11</text>
<text x="237.4" y="93.7">2</text>
<text x="237.4" y="91.2">3</text>
<text x="215.2" y="98.8">13</text>
<text x="215.2" y="96.3">14</text>
<text x="236.8" y="101.3">21</text>
<text x="236.8" y="98.8">22</text>
<text x="236.8" y="96.3">23</text>
<text x="44.5" y="102.6">A4</text>
<text x="44.5" y="107.7">A5</text>
<text x="236.8" y="106.4">19</text>
<text x="236.8" y="103.9">20</text>
<text x="44.4" y="110.2">B5</text>
<text x="215.2" y="109">15</text>
<text x="236.8" y="111.5">17</text>
<text x="236.8" y="109">18</text>
<text x="44.4" y="117.9">B7</text>
<text x="44.5" y="115.3">A7</text>
<text x="236.8" y="114">16</text>
<text x="44.4" y="122.9">B6</text>
<text x="44.5" y="120.4">A6</text>
<text x="227.1" y="121.3" transform="rotate(-90 227.1 121.3)">12</text>
<text x="44.5" y="130.6">A8</text>
<text x="44.4" y="133.1">B8</text>
<text x="25.1" y="139.7" transform="rotate(-90 25.1 139.7)">S1</text>
<text x="32.8" y="139.7" transform="rotate(-90 32.8 139.7)">A1</text>
<text x="78" y="169.9">1</text>
<text x="78" y="172.5">3</text>
<text x="90.7" y="169.9">5</text>
<text x="158.7" y="172.5">1</text>
<text x="84.8" y="179.8" transform="rotate(-90 84.8 179.8)">2</text>
<text x="158.7" y="175">2</text>
<text x="158.7" y="177.5">3</text>
</g>
<g font-size="1.8" fill="#0000c2">
<text x="50.8" y="48">MIDI</text>
<text x="55.9" y="48">type</text>
<text x="61" y="48">A/B</text>
<text x="65.9" y="48">switching</text>
<text x="50.8" y="86.1">I2C</text>
<text x="55.1" y="86.1">Jack</text>
<text x="60.5" y="86.1">&amp;</text>
<text x="63.2" y="86.1">Protection</text>
<text x="215.8" y="138.2">Multiplexer</text>
<text x="227.4" y="138.2">&amp;</text>
<text x="230.1" y="138.2">Faders</text>
<text x="36.8" y="157.2">USB</text>
<text x="41.8" y="157.2">Inlet</text>
<text x="133.1" y="187.7">SWD Header</text>
<text x="27.9" y="194.1">+5V</text>
<text x="33" y="194.1">Power</text>
<text x="39.8" y="194.1">Conditioning</text>
<text x="73.7" y="194.1">+3.3V</text>
<text x="80.5" y="194.1">Power</text>
<text x="87.3" y="194.1">Conditioning</text>
</g>
<g font-size="1.8" fill="#725600">
<text x="120.6" y="123.6">File:</text>
<text x="125.9" y="123.6">rp2040.kicad_sch</text>
<text x="256.5" y="120.7">File:</text>
<text x="261.8" y="120.7">faders.kicad_sch</text>
</g>
<g font-size="1.2" fill="#0000c2">
<text x="125.3" y="190.2">(Raspberry</text>
<text x="133.4" y="190.2">Pi</text>
<text x="135.7" y="190.2">Debug</text>
<text x="140.7" y="190.2">Connector</text>
<text x="148.3" y="190.2">spec)</text>
</g>
</svg>
